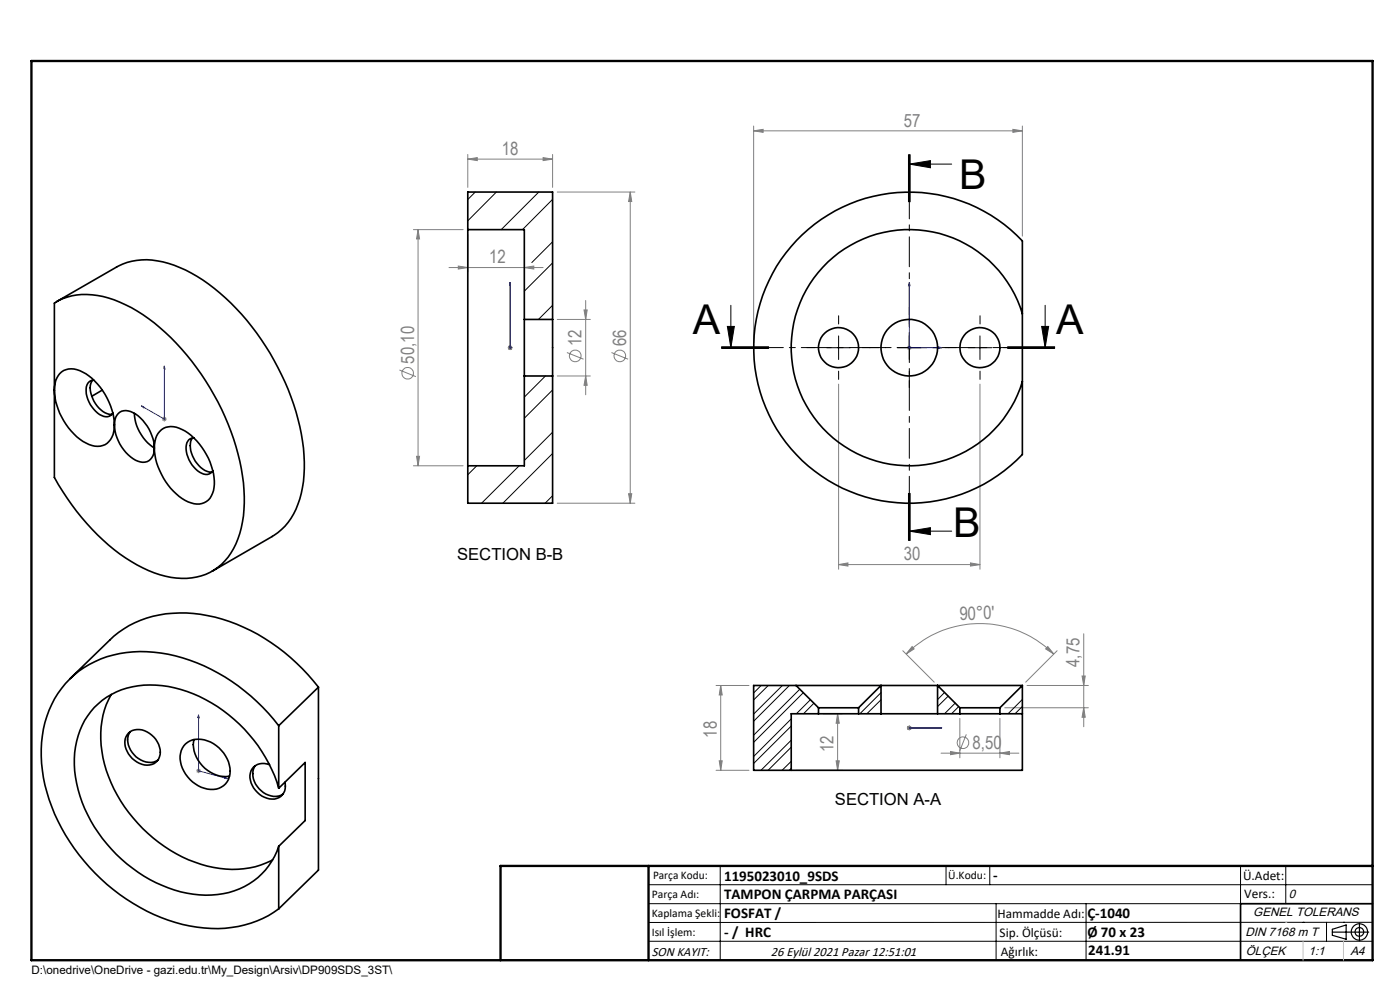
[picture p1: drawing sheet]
<svg xmlns="http://www.w3.org/2000/svg" width="297mm" height="210mm" viewBox="0 0 297 210" stroke-linecap="round" stroke-linejoin="round" font-family="sans-serif">
<g fill="none" stroke="#808080" stroke-width=".21">
<path d="M99.2 33.8l2-.4v.7zM99.2 32.8v6.9M99.2 33.8h18M115.2 33.4l2 .4-2 .3zM117.2 32.8v6.9M159.9 27.8l2-.4v.7zM159.9 26.7v46M159.9 27.8h57M214.9 27.4l2 .4-2 .3zM216.9 26.7v23.4M87.7 48.7h10.5M88.7 48.7v50.1"/>
<path d="M88.7 48.7l.3 2h-.6zM95.2 56.8h20M97.2 56.4l2 .4-2 .3zM99.2 49.7v8M111.2 56.8l2-.4v.7zM118.2 40.7h16.5M133.7 40.7v66M133.7 40.7l.3 2h-.6zM84.7 78.5l3.5 1.4M107.7 73.8h1M107.9 73.4l.7 .7M108.2 73.3v1"/>
<path d="M108.6 73.4l-.7 .7M118.2 67.8h7M118.2 79.8h7M120.3 74.8l3.5 1.4M123.9 65.7h.7l-.4 2.1zM124.2 63.7v20M124.2 79.8l.4 1.9h-.7zM129.7 74.8l3.5 1.4M192.4 73.8h1M192.5 73.4l.8 .7M192.9 73.3v1M193.3 73.4l-.8 .7"/>
<path d="M34.4 88.9h1M34.5 88.5l.7 .7M34.9 88.4v1M35.2 88.5l-.7 .7M87.7 98.8h10.5M88.4 96.8h.6l-.3 2zM177.9 81.5v39.2M207.9 81.5v39.2M118.2 106.7h16.5M133.4 104.7h.6l-.3 2zM177.9 119.8l2-.4v.7zM177.9 119.8h30"/>
<path d="M205.9 119.4l2 .4-2 .3zM191.5 138l6.7 6.7M192.2 138.7a22.2 22.2 0 0 1 31.4 0M193.5 137.2l.4 .4-1.7 1.1zM222.3 137.2l1.3 1.5-1.8-1.1zM224.3 138l-6.7 6.7M229.9 134.4v19.8M151.9 145.4h7M152.9 145.4v18M152.9 145.4l.3 2h-.6zM174.6 151.4h4.1M177.7 151.4v12"/>
<path d="M177.7 151.4l.3 2h-.6zM192.4 154.4h1M192.5 154l.8 .8M192.9 153.9v1M193.3 154l-.8 .8M199.6 159.8h16.5M201.6 159.4l2 .4-2 .3zM203.6 152.4v8.4M205 155.8l-1.4 3.5M212.1 159.8l2-.4v.7zM212.1 152.4v8.4M213.1 150.1h17.8"/>
<path d="M217.9 145.4h13M229.6 143.4h.6l-.3 2zM229.9 150.1l.3 2h-.6zM41.6 163.5h1M41.8 163.2l.7 .7M42.1 163v1M42.5 163.2l-.7 .7M151.9 163.4h7M152.6 161.4h.6l-.3 2zM168.8 163.4h9.9M177.4 161.4h.6l-.3 2z"/>
<circle cx="86.5" cy="79.2" r="1.23"/>
<circle cx="122" cy="75.5" r="1.24"/>
<circle cx="131.5" cy="75.5" r="1.24"/>
<circle cx="204.3" cy="157.5" r="1.24"/>
</g>
<g fill="none" stroke="#000" stroke-width=".21">
<path d="M192.7 32.8v10M192.9 34.8l4.5-.7v1.5zM192.9 34.8h9M192.9 32.8v10M193.1 32.8v10M153.1 73.9h10zM153.1 73.7h10M153.1 73.5h10M154.3 69.2h1.5l-.8 4.6zM155 64.8v9M175.4 73.8h5M177.9 71.3v5"/>
<path d="M190.4 73.8h5M192.9 71.3v5M205.4 73.8h5M207.9 71.3v5M213.7 73.7h10M213.7 73.5h10M213.7 73.9h10M221 69.2h1.5l-.8 4.6zM221.7 64.8v9M192.7 104.6v10M192.9 112.7l4.5-.8v1.5zM192.9 112.7h9"/>
<path d="M192.9 104.6v10M193.1 104.6v10M137.6 187.7h153.6M137.6 191.7h153.6M137.6 199.7h153.6M152.8 183.7v20M200.7 183.7v4M210 183.7v4M211.3 191.7v12M230.4 191.7v12M263.2 183.7v20M272.8 183.7v8"/>
<path d="M276.4 195.6h.1M281.4 195.6v4.1M285 195.6h.1M291.2 195.6l-153.6 .1"/>
</g>
<g fill="none" stroke="#000" stroke-width=".25">
<path d="M282.6 197.7h7.8M282.6 197.1l3-.9v3l-3-.8zM288.4 195.8v3.8M106.2 203.7h185"/>
<circle cx="288.4" cy="197.7" r="1.74"/>
<circle cx="288.4" cy="197.7" r=".93"/>
</g>
<g fill="none" stroke="#00f" stroke-width=".21">
<path d="M108.2 59.9v13.9M108.2 59.9v.7v-.7M192.9 59.9l.2 .7h-.4zM192.9 59.9v13.9h6.9M34.9 77.6l.1 .7-.3-.2zM34.9 77.6v11.3l-4.9-2.8M108.2 73.8h.1M108.2 73.6v.3zM199.1 73.6l.7 .2-.7 .1zM30 86.1l.5 .1v.3zM42.1 151.7l.2 .6-.4-.1zM42.1 151.7v11.8l6.1 1.7"/>
<path d="M192.7 154.4h.4zM192.9 154.4h.1M192.9 154.4h6.9M199.8 154.4h-.7h.7M47.6 164.8l.6 .4-.6-.1z"/>
</g>
<path d="M172.9 73.7h-1.7M177.9 68.7v-1.7M177.9 78.7v1.8M182.9 73.7h1.8M187.9 73.7h-3.5M192.9 68.7v-3.5M192.9 78.7v3.5M197.9 73.7h3.5M202.9 73.7h-1.7M207.9 68.7v-1.7M207.9 78.7v1.8M212.9 73.7h1.8" fill="none" stroke="#000" stroke-width=".21" stroke-dasharray="15.2 1.3 1.3 1.3"/>
<path d="M223.7 73.7h-70.6" fill="none" stroke="#000" stroke-width=".21" stroke-dasharray="6.3 1.3 1.3 1.3" stroke-dashoffset="3.4"/>
<path d="M192.9 32.8v81.8" fill="none" stroke="#000" stroke-width=".21" stroke-dasharray="6.3 1.3 1.3 1.3" stroke-dashoffset="2.9"/>
<path d="M291.2 191.7h-28v12" fill="none" stroke="#000" stroke-width=".35"/>
<path d="M6.7 12.9h284.5v190.8h-284.5zM137.6 183.7v20M291.2 183.7h-185v20" fill="none" stroke="#000" stroke-width=".5"/>
<path d="M276.4 199.7v4M285 199.7v4" fill="none" stroke="#c0c0c0" stroke-width=".21"/>
<path d="M272.8 195.6h.1" fill="none" stroke="#c0c0c0" stroke-width=".25"/>
<g fill="#000">
<path d="M192.9 34.8l4.5-.7v1.5zM192.9 112.7l4.5-.8v1.5z"/>
<path d="M221 69.2h1.5l-.8 4.6zM154.3 69.2h1.5l-.8 4.6z"/>
</g>
<g fill="#00f">
<path d="M199.1 73.6l.7 .2-.7 .1zM192.9 59.9l.2 .7h-.4z"/>
<path d="M47.6 164.8l.6 .4-.6-.1zM42.1 151.7l.2 .6-.4-.1zM30 86.1l.5 .4v-.3zM34.9 77.6l-.2 .5 .3 .2zM108.2 73.6v.3zM108.2 59.9v.7zM108.2 73.6v.3zM108.2 59.9v.7z"/>
<path d="M199.1 154.4h.7zM192.7 154.4h.4zM199.1 154.4h.7zM192.7 154.4h.4z"/>
</g>
<g fill="#808080">
<path d="M214.9 27.4l2 .4-2 .3zM159.9 27.8l2-.4v.7zM212.1 159.8l2-.4v.7zM201.6 159.4l2 .4-2 .3zM115.2 33.4l2 .4-2 .3zM99.2 33.8l2-.4v.7z"/>
<path d="M177.9 119.8l2-.4v.7zM205.9 119.4l2 .4-2 .3zM97.2 56.4l2 .4-2 .3zM111.2 56.8l2-.4v.7z"/>
<path d="M222.3 137.2l1.3 1.5-1.8-1.1zM193.5 137.2l.4 .4-1.7 1.1z"/>
<path d="M152.6 161.4h.6l-.3 2zM152.9 145.4l.3 2h-.6zM229.9 150.1l.3 2h-.6zM229.6 143.4h.6l-.3 2z"/>
<path d="M177.7 151.4l.3 2h-.6zM177.4 161.4h.6l-.3 2zM88.7 48.7l.3 2h-.6zM88.4 96.8h.6l-.3 2zM133.7 40.7l.3 2h-.6zM133.4 104.7h.6l-.3 2zM123.9 65.7h.7l-.4 2.1zM124.2 79.8l.4 1.9h-.7z"/>
</g>
<g fill="none" stroke="#000" stroke-width=".35">
<path d="M99.2 48.7v50.1M99.2 48.7v-8h18v27.1M99.2 48.7h12v19.1M169 51a33 33 0 0 1 47.9 .1v45.3a33 33 0 0 1-46.7 1.3 33 33 0 0 1-1.2-46.7zM11.5 64.3a14 14 0 0 1 12.7-.7 38.7 38.7 0 0 1 16.5 13 51.9 51.9 0 0 1 11.1 27.3 21.3 21.3 0 0 1-3.4 14.3 12.3 12.3 0 0 1-13.3 4 34.4 34.4 0 0 1-16.7-11.2l-3.2-3.9-3.7-5.8zM12 64l12.7-7.4a14.3 14.3 0 0 1 12.2-.3 40 40 0 0 1 17.5 14.3 50.8 50.8 0 0 1 10.2 27.4 19.4 19.4 0 0 1-4.1 13.6l-1.6 1.4-1.2 .8-12.7 7.4M12.7 79.3a3.8 3.8 0 0 1 4.9-.4 13.7 13.7 0 0 1 6.6 12 3.6 3.6 0 0 1-5.3 3.4 13.6 13.6 0 0 1-7.3-12.3 4.6 4.6 0 0 1 1.1-2.7zM111.2 67.8v12M111.2 67.8h6M111.2 79.8v19h-12M111.2 79.8h6M117.2 67.8v12"/>
<path d="M117.2 79.8v26.9h-18v-7.9M216.9 66.6a25 25 0 0 0-38.6-13.2 25 25 0 0 0 0 40.7 25 25 0 0 0 38.6-13.2M19.6 80.7a4.5 4.5 0 0 0 .6 4.9 4.2 4.2 0 0 0 3.6 2.3M19.9 80.6a1.87 1.87 0 0 0-1.6 2.4 6.4 6.4 0 0 0 3.7 5.3 1.64 1.64 0 0 0 2-.7M21.7 82.8l-2.2 1.3M24.3 90.1a9 9 0 0 0 5 7.8 2.48 2.48 0 0 0 2.6-.4 2.48 2.48 0 0 0 .8-2.5M24.3 90.1a2.61 2.61 0 0 1 2.4-3 6.9 6.9 0 0 1 4.9 3.9l.9 2.1 .2 1.9M28.5 87.7a9.4 9.4 0 0 0 4.2 7.3M33.9 91.5a3.8 3.8 0 0 1 4.7-.4 13.6 13.6 0 0 1 6.8 12.3 3.6 3.6 0 0 1-5.5 3.1 13.7 13.7 0 0 1-7.1-12.2l.1-.6a3.7 3.7 0 0 1 1-2.2zM40.9 92.9a4.1 4.1 0 0 0 .2 4.4 4.5 4.5 0 0 0 3.9 2.8M41.1 92.9a1.69 1.69 0 0 0-1.6 1.9 6 6 0 0 0 4.1 5.8 1.58 1.58 0 0 0 1.6-.7M14.9 144l8.4-8.2a21.9 21.9 0 0 1 17.7-5.7 38.8 38.8 0 0 1 25.5 14.3l1.1 1.4"/>
<path d="M23.6 147.3a19.3 19.3 0 0 0-1.4 14.8 31.4 31.4 0 0 0 23.1 21.9 18.9 18.9 0 0 0 12.5-1.6M27.3 155.5a3.7 3.7 0 0 1 4.9 .5 4.4 4.4 0 0 1 1.5 5 3.2 3.2 0 0 1-4.7 .6 4.7 4.7 0 0 1-2.3-5.3zM27.6 155.2a4.3 4.3 0 0 0 1.8 5.7 3.7 3.7 0 0 0 4.1 .3M39.4 157.8a5.1 5.1 0 0 1 6.5 .4 6.3 6.3 0 0 1 2.6 7.1 4.2 4.2 0 0 1-5.8 1.7 7.1 7.1 0 0 1-4.4-7.2 3.7 3.7 0 0 1 1.1-2zM41.1 156.9a6.9 6.9 0 0 0 7.6 7.7M59.1 153.9a39.3 39.3 0 0 0-26.5-15.5 21.6 21.6 0 0 0-18.7 6.6 22.8 22.8 0 0 0-4.9 18.4 40.2 40.2 0 0 0 16.4 26.4 34.7 34.7 0 0 0 22.3 7.1 22 22 0 0 0 11.4-4.1M59.1 153.9v13.3M67.6 145.8v38.8l-8.5 8.2M67.6 145.8l-8.5 8.1M168.9 145.4h18M168.9 145.4l4.7 4.7M168.9 145.4h-9v18h8"/>
<path d="M173.6 150.1h8.5M173.6 151.4h8.5M173.6 150.1v1.3M173.6 151.4h-5.7v12M182.1 151.4h4.8M182.1 150.1v1.3M186.9 151.4h12M186.9 145.4h12M186.9 145.4l-4.8 4.7M186.9 145.4v6M198.9 145.4h18M198.9 151.4h4.7"/>
<path d="M198.9 145.4v6M198.9 145.4l4.7 4.7M203.6 150.1h8.5M203.6 151.4h8.5M203.6 150.1v1.3M212.1 151.4h4.8M212.1 150.1v1.3M216.9 145.4v18h-49M216.9 145.4l-4.8 4.7M54.1 162.4a4.3 4.3 0 0 0 1.8 5.7 3.7 3.7 0 0 0 4.1 .4M57.2 162.2a2.89 2.89 0 0 0-3.4 .5 2.89 2.89 0 0 0-.5 3.4 4.8 4.8 0 0 0 5.4 3.3 2.76 2.76 0 0 0 1.8-3.5M59.1 167.2a31.3 31.3 0 0 0-23.4-21.6 17.1 17.1 0 0 0-15.7 4.5 18.2 18.2 0 0 0-3.4 17.4 31.1 31.1 0 0 0 24.4 22.2 16.5 16.5 0 0 0 16-6.1 13.7 13.7 0 0 0 2.1-4.1"/>
<path d="M59.1 179.5v13.3M59.1 167.2l5.6-5.5v12.4l-5.6 5.4"/>
<circle cx="177.9" cy="73.8" r="4.3"/>
<circle cx="192.9" cy="73.7" r="6"/>
<circle cx="207.9" cy="73.8" r="4.2"/>
</g>
<g fill="none" stroke="#000" stroke-width=".21">
<path d="M100.8 40.7l-1.6 1.6M105.3 40.7l-6.1 6.1M114.3 40.7l-8 8M117.2 51.3l-4.4 4.4M117.2 42.3l-6.4 6.4M117.2 55.8l-6 6M115.7 79.8l-4.5 4.4M117.2 64.8l-3 3M101.1 98.8l-1.9 1.9M110.1 98.8l-7.9 7.9M117.2 91.7l-6 6M117.2 82.7l-6 6"/>
<path d="M117.2 96.2l-10.5 10.5M117.2 105.2l-1.6 1.5M161.5 145.4l-1.6 1.6M163 145.4l-3.1 3.1M166 145.4l-6.1 6.1M167.5 145.4l-7.6 7.6M167.9 152.5l-8 8M167.9 157l-6.5 6.4M167.9 154l-8 8M167.9 158.5l-5 4.9M169.7 146.2l-9.8 9.8M170.4 146.9l-10.5 10.6"/>
<path d="M171.9 148.4l-3 3M172.6 149.2l-2.1 2.2M173.6 151.2l-.2 .2M186.9 146.9l-4.5 4.5M186.9 148.4l-3 3M198.9 145.4h.1M200.4 146.9l-1.5 1.5M201.2 147.7l-2.3 2.2M202.6 149.1l-2.2 2.3M203.4 149.9l-1.5 1.5M216.9 148.4l-3 3M216.9 149.9l-1.6 1.5"/>
<path d="M167.9 161.5l-2 1.9M167.9 163l-.5 .4"/>
</g>
<g font-size="8.7">
<text x="203.5" y="40.2">B</text>
<text x="147" y="70.9">A</text>
<text x="224.1" y="70.9">A</text>
<text x="202.2" y="113.9">B</text>
</g>
<g font-size="3.9" fill="#808080">
<text x="191.8" y="26.9">57</text>
<text x="106.5" y="32.9">18</text>
<text x="103.8" y="55.9">12</text>
<text x="87.8" y="77.1" transform="rotate(-90 87.8 77.1)">50,10</text>
<text x="123.4" y="73.4" transform="rotate(-90 123.4 73.4)">12</text>
<text x="132.8" y="73.4" transform="rotate(-90 132.8 73.4)">66</text>
<text x="191.8" y="118.9">30</text>
<text x="203.6" y="131.5" transform="rotate(-1 203.6 131.5)">90°0'</text>
<text x="229" y="141.5" transform="rotate(-90 229 141.5)">4,75</text>
<text x="152" y="156.4" transform="rotate(-90 152 156.4)">18</text>
<text x="176.9" y="159.5" transform="rotate(-90 176.9 159.5)">12</text>
<text x="206.3" y="158.9">8,50</text>
</g>
<g font-size="3.5">
<text x="97" y="118.8">SECTION B-B</text>
<text x="177.1" y="170.7">SECTION A-A</text>
</g>
<g font-size="3.2">
<text x="153.6" y="186.8">1195023010_9SDS</text>
<text x="153.6" y="190.8">TAMPON ÇARPMA PARÇASI</text>
<text x="210.7" y="186.6">-</text>
<text x="153.6" y="194.8">FOSFAT /</text>
<text x="230.7" y="194.8">Ç-1040</text>
<text x="153.6" y="198.8">- / HRC</text>
<text x="230.7" y="198.7">Ø 70 x 23</text>
<text x="230.8" y="202.6">241.91</text>
</g>
<g font-size="2.8">
<text x="263.7" y="186.7">Ü.Adet:</text>
<text x="263.9" y="190.5">Vers.:</text>
<text x="211.6" y="194.8">Hammadde Adı:</text>
<text x="138.3" y="202.8">SON KAYIT:</text>
<text x="163.5" y="202.8">26 Eylül 2021 Pazar 12:51:01</text>
<text x="212.1" y="198.7">Sip. Ölçüsü:</text>
<text x="212.3" y="202.7">Ağırlık:</text>
</g>
<g font-size="2.6">
<text x="273.4" y="190.4">0</text>
<text x="265.9" y="194.4">GENEL TOLERANS</text>
<text x="264.2" y="198.5">DIN 7168 m T</text>
<text x="264.3" y="202.6">ÖLÇEK</text>
<text x="277.6" y="202.6">1:1</text>
<text x="286.5" y="202.6">A4</text>
</g>
<g font-size="2.5">
<text x="138.3" y="190.5">Parça Adı:</text>
<text x="138.5" y="186.5">Parça Kodu:</text>
<text x="201.2" y="186.5">Ü.Kodu:</text>
<text x="138.3" y="194.5">Kaplama Şekli:</text>
<text x="138.3" y="198.6">Isıl İşlem:</text>
<text x="6.7" y="206.7">D:\onedrive\OneDrive - gazi.edu.tr\My_Design\Arsiv\DP909SDS_3ST\</text>
</g>
</svg>
